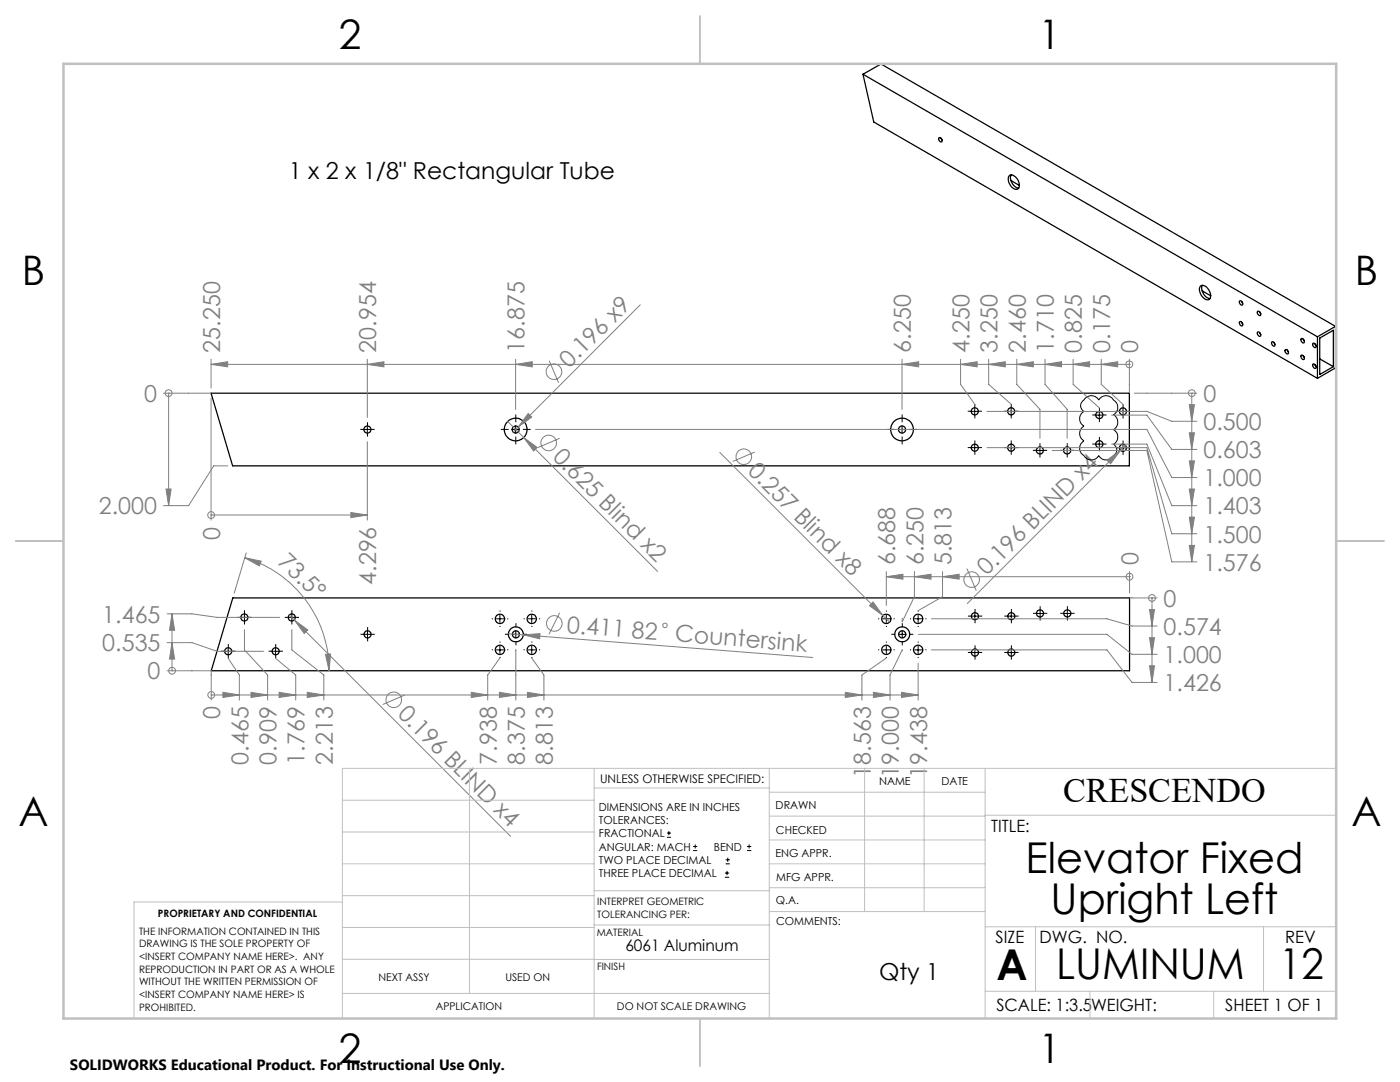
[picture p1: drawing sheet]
<svg xmlns="http://www.w3.org/2000/svg" width="279mm" height="216mm" viewBox="0 0 279 216" stroke-linecap="round" stroke-linejoin="round" font-family="sans-serif">
<g fill="none" stroke="#000" stroke-width=".25">
<path d="M172.2 14.8l2.2 9.5 88.5 51.2M172.2 14.8l90.7 52.4M172.2 14.8l3.6-2 90.7 52.3M187.4 27.4a.51 .51 0 0 1 .5 .4 .51 .51 0 0 1-.1 .5l-.4-.3-.1-.3zM187.8 27.6l.2 .3M201.4 35.1a1.11 1.11 0 0 1 1.7 .7 1.39 1.39 0 0 1 0 1.9 1.89 1.89 0 0 1-1.9-2.1zM201.8 36l1.6 1M201.8 34.9a2.1 2.1 0 0 0 1.5 2.6M239.7 57a1.74 1.74 0 0 1 1.9 1.7 .76 .76 0 0 1-.3 1 .76 .76 0 0 1-1-.2 1.86 1.86 0 0 1-.6-2.5zM239.9 58l1.7 1M240 56.9a2.14 2.14 0 0 0 1.5 2.7M42.1 78.5h183.3v14.5h-179z"/>
<path d="M247.4 64.2a.51 .51 0 0 1 .5 .3 .51 .51 0 0 1-.1 .6l-.4-.4-.1-.3zM247.4 60a.52 .52 0 0 1 .5 .3 .52 .52 0 0 1-.1 .6l-.4-.3-.1-.3zM247.8 60.1l.2 .4M247.8 64.3l.2 .4M250.9 66.3a.47 .47 0 0 1 .6 .2 .47 .47 0 0 1-.1 .6l-.4-.3zM251 62.1a.5 .5 0 0 1 .5 .3 .5 .5 0 0 1-.1 .6l-.4-.3zM251.4 62.2l.2 .4M251.4 66.4l.2 .3M253.9 68.2a.51 .51 0 0 1 .5 .3 .51 .51 0 0 1-.2 .6l-.3-.3-.1-.4zM254.2 68.3l.2 .4M256.5 69.7a.58 .58 0 0 1 .5 .9 .58 .58 0 0 1-.5-.9zM256.9 69.8l.2 .4"/>
<path d="M259.7 67.6a.5 .5 0 0 1 .5 .2 .5 .5 0 0 1-.1 .6l-.4-.3-.1-.3zM259.7 70.9a.5 .5 0 0 1 .5 .3 .5 .5 0 0 1-.1 .6l-.4-.4-.1-.3zM260.1 67.7l.2 .4M260.1 71l.2 .4M262 72.7a.47 .47 0 0 1 .6 .2 .47 .47 0 0 1-.2 .6l-.4-.5zM262.1 68.5a.5 .5 0 0 1 .5 .3 .5 .5 0 0 1-.2 .6l-.4-.5zM262.4 68.6l.2 .4M262.4 72.7l.2 .4M262.9 67.2v8.3M263.4 67.5l2.7-1.6v7.3l-2.7 1.5zM263.4 71.6l2.7 1.6M266.5 65.1l-3.6 2.1"/>
<path d="M266.5 65.1v8.3l-3.6 2.1M46.5 119.3h178.9v14.5h-183.2z"/>
<circle cx="73.3" cy="85.7" r=".72"/>
<circle cx="102.9" cy="85.7" r=".72"/>
<circle cx="102.9" cy="85.7" r="2.27"/>
<circle cx="180" cy="85.7" r="2.27"/>
<circle cx="180" cy="85.7" r=".71"/>
<circle cx="194.5" cy="82.1" r=".72"/>
<circle cx="194.5" cy="89.3" r=".72"/>
<circle cx="201.8" cy="89.3" r=".71"/>
<circle cx="201.8" cy="82.1" r=".71"/>
<circle cx="207.5" cy="89.9" r=".7"/>
<circle cx="213" cy="89.9" r=".7"/>
<circle cx="219.4" cy="88.6" r=".71"/>
<circle cx="219.4" cy="82.8" r=".71"/>
<circle cx="224.1" cy="89.3" r=".7"/>
<circle cx="224.1" cy="82.1" r=".71"/>
<circle cx="45.5" cy="129.9" r=".71"/>
<circle cx="48.8" cy="123.2" r=".72"/>
<circle cx="55" cy="130" r=".71"/>
<circle cx="58.2" cy="123.2" r=".72"/>
<circle cx="73.3" cy="126.6" r=".71"/>
<circle cx="99.8" cy="123.5" r=".94"/>
<circle cx="99.8" cy="129.7" r=".93"/>
<circle cx="102.9" cy="126.6" r=".71"/>
<circle cx="103" cy="126.6" r="1.51"/>
<circle cx="106.1" cy="123.5" r=".94"/>
<circle cx="106.1" cy="129.7" r=".93"/>
<circle cx="176.9" cy="123.5" r=".93"/>
<circle cx="176.9" cy="129.7" r=".92"/>
<circle cx="180" cy="126.6" r="1.49"/>
<circle cx="180.1" cy="126.6" r=".71"/>
<circle cx="183.2" cy="123.5" r=".93"/>
<circle cx="183.2" cy="129.7" r=".92"/>
<circle cx="194.6" cy="123" r=".72"/>
<circle cx="194.6" cy="130.2" r=".72"/>
<circle cx="201.8" cy="130.2" r=".71"/>
<circle cx="201.8" cy="123" r=".71"/>
<circle cx="207.6" cy="122.4" r=".71"/>
<circle cx="213" cy="122.4" r=".71"/>
</g>
<g fill="none" stroke="#808080" stroke-width=".2">
<path d="M32.6 78.5h9.5M33.7 78.5h.1M33.7 78.5v22.4M42.1 72.7l3.3-.5v1zM42.1 72.7h183.3M42.1 71.7v5.7M42.1 79.4v24.4M73.3 72.7l3.3-.5v1zM73.3 71.7v11.6M102.9 72.7l3.3-.5v1zM102.9 71.7v10M109.6 72l1.9 4.4"/>
<path d="M127.8 60.8l-25.4 25.4M180 72.7l3.3-.5v1zM180 71.7v10M191.7 72.7l3.3-.5v1zM191.7 71.7v5l2.8 3.9M197.3 72.7l3.3-.5v1zM197.3 71.7v5l4.5 3.9M202.9 72.7l3.3-.5v1zM202.9 71.7v5l4.6 5v5.8M208.6 72.7l3.2-.5v1zM208.6 71.7v5l4.4 5v5.8M214.2 72.7l3.3-.5v1z"/>
<path d="M214.2 71.7v5l5.2 4.7M219.8 72.7l3.3-.5v1zM219.8 71.7v5l4.3 4M225.4 72.7h.1M225.4 71.7v6.8M226.4 78.5h12.5M237.8 78.5h.1M237.8 78.5v33.6M33.1 97.6h1l-.4 3.3zM45.4 93h-2.7l-5.1 7.9h-5M73.3 88.1v15.7M101.3 84.1l29.9 29.9"/>
<path d="M104.5 87.3l2.7 2-.7 .7zM105.4 82.5l.7 .7-2.7 2zM106.9 85.7h122l5 9.6h5M111.7 87.5l-4.4 1.8M143.7 90.3l32.5 32.5M150.6 90.2l-4.4 1.9M197 82.1h31.9l5 2h5M197 89.3h31.9l5 17.2h5M210 89.9h18.9l5 22.2h5M220.9 91.8l2.7-1.9-1.9 2.6zM221.8 88.6h7.1l5 12.3h5M221.8 82.8h7.1l5 6.9h5"/>
<path d="M224.6 88.9l-31.6 31.5M237.3 80.8h1.1l-.6 3.3zM237.3 92h1.1l-.6 3.3zM237.3 97.6h1.1l-.6 3.3zM237.3 86.4h1.1l-.6 3.3zM42.1 102.8h.1M42.1 102.8h31.2M48.9 111.3l3.2 .7-.3 .9zM48.9 111.3a23.4 23.4 0 0 1 16.8 22.5M49.1 110.3l-2.4 8.1M70 102.3l3.3 .5-3.3 .5zM176.9 115.1l3.3-.5v1z"/>
<path d="M176.9 115.1h48.5M176.9 114.1v6.7M182.5 115.1l3.3-.5v1zM182.5 114.1v5l-2.4 5v-.7M188.1 115.1l3.3-.5v1zM188.1 114.1v5l-4.9 2.7M193 113.5l1.8 4.4M225.4 115.1h.1M225.4 114.1v4.2M225.4 119.3h5.5M229.9 119.3v16.9M229.9 119.3h.1"/>
<path d="M237.3 103.2h1.1l-.6 3.3zM237.3 108.8h1.1l-.6 3.3zM33.3 133.8h8.9v5.9M33.3 128.2h5l5 1.8h9.3M33.3 122.5h5l5 .7h12.5M34.3 122.5v11.3M34.3 128.2l.6 3.3h-1.1zM34.3 122.5l.6 3.3h-1.1zM34.3 133.8h.1M42.2 138.7h.1M42.2 138.7h141M44.5 138.1l3.3 .6-3.3 .5z"/>
<path d="M45.5 131.4l2.3 3.3v5M48.8 125.6v4.1l4.6 5v5M50.1 138.1l3.3 .6-3.3 .5zM55 131.4l4 3.3v5M55.7 138.1l3.3 .6-3.3 .5zM57.7 122.7l44.2 44.2M58.2 125.6v4.1l6.4 5v5M58.7 123.7l2.7 2-.7 .7zM61.3 138.1l3.3 .6-3.3 .5zM64.9 130.6l1.1-.1-.3 3.3zM80.8 138.7l-4.4 1.9M94.1 138.1l3.2 .6-3.2 .5z"/>
<path d="M99.7 138.1l3.2 .6-3.2 .5zM99.8 131.3l-2.5 3.4v5M101.5 126.5l2.9 .2M102.9 129.7v10M104.4 126.7l3.4-.3-.1 1.1zM104.4 126.7l57.8 4.5M105.3 138.1l3.2 .6-3.2 .5zM106.1 131.3l2.4 3.4v5M111.7 122.3l-2.1 4.2M168.7 138.1l3.3 .6-3.3 .5zM174.2 120.1l2 2.7-2.7-1.9zM174.3 138.1l3.3 .6-3.3 .5z"/>
<path d="M176.2 122.8l1.4 1.3M176.9 131.3l-4.9 3.4v5M179.9 138.1l3.3 .6-3.3 .5zM180.1 129.8v-.1l-2.5 5v5M183.2 132.3v7.4M183.3 126.6h37.6l5 4h5M185.9 123.5h35l5 1.4h5M185.9 129.7h35l5 6.5h5M229.4 121.6h1l-.5 3.3zM229.4 127.2h1l-.5 3.4zM229.4 132.9h1l-.5 3.3z"/>
<circle cx="33.6" cy="78.4" r=".68"/>
<circle cx="110.6" cy="74.2" r="1.56"/>
<circle cx="225.4" cy="72.7" r=".68"/>
<circle cx="237.8" cy="78.4" r=".67"/>
<circle cx="109.5" cy="88.4" r="1.56"/>
<circle cx="148.4" cy="91.1" r="1.57"/>
<circle cx="42.2" cy="102.8" r=".68"/>
<circle cx="193.9" cy="115.7" r="1.56"/>
<circle cx="225.4" cy="115.1" r=".69"/>
<circle cx="229.9" cy="119.3" r=".68"/>
<circle cx="34.4" cy="133.8" r=".68"/>
<circle cx="42.2" cy="138.7" r=".68"/>
<circle cx="78.6" cy="139.6" r="1.56"/>
<circle cx="110.6" cy="124.4" r="1.56"/>
<circle cx="132.7" cy="124.8" r=".45"/>
</g>
<g fill="none" stroke="#000" stroke-width=".2">
<path d="M216.7 79.4a1.72 1.72 0 0 1 2.6 .4 1.65 1.65 0 0 1 2.9 0 1.69 1.69 0 0 1 0 3 1.72 1.72 0 0 1 0 2.9 1.69 1.69 0 0 1 0 3 1.36 1.36 0 0 1-.1 2.4 1.67 1.67 0 0 1-2.8-.2 1.79 1.79 0 0 1-3.1-.1 1.67 1.67 0 0 1 .1-2.8 1.72 1.72 0 0 1 0-3 1.69 1.69 0 0 1 0-2.9 1.28 1.28 0 0 1 0-2.3zM72.6 85.7h1.4M73.3 85v1.4M102.2 85.7h1.4M102.9 85v1.4M179.3 85.7h1.4M180 85v1.4M193.8 82.1h1.5M193.8 89.3h1.5M194.5 81.4v1.4M194.5 88.6v1.4M201.1 82.1h1.4"/>
<path d="M201.1 89.3h1.4M201.8 81.4v1.4M201.8 88.6v1.4M206.8 89.9h1.4M207.5 89.2v1.4M212.3 89.9h1.4M213 89.2v1.4M218.7 82.8h1.4M218.7 88.6h1.4M219.4 82.1v1.4M219.4 87.9v1.5M223.4 82.1h1.4"/>
<path d="M223.4 89.4h1.4M224.1 81.4v1.4M224.1 88.7v1.4M44.8 130h1.4M45.5 129.3v1.4M48 123.2h1.5M48.8 122.5v1.4M54.3 130h1.4M55 129.3v1.4M57.5 123.2h1.4M58.2 122.5v1.4M72.6 126.6h1.4"/>
<path d="M73.3 125.9v1.4M99.1 129.7h1.4M99.1 123.5h1.4M99.8 122.8v1.4M99.8 128.9v1.5M102.2 126.6h1.5M102.9 125.9v1.4M105.4 129.7h1.5M105.4 123.5h1.5M106.1 122.8v1.4M106.1 128.9v1.5M176.2 129.7h1.4"/>
<path d="M176.2 123.5h1.4M176.9 122.8v1.4M176.9 128.9v1.5M179.4 126.6h1.4M180.1 125.9v1.4M182.5 129.7h1.4M182.5 123.5h1.4M183.2 122.8v1.4M183.2 128.9v1.5M193.9 130.2h1.4M193.9 122.9h1.4M194.6 122.2v1.4"/>
<path d="M194.6 129.5v1.4M201.1 130.2h1.4M201.1 122.9h1.4M201.8 122.2v1.4M201.8 129.5v1.4M206.8 122.4h1.5M207.6 121.7v1.4M212.3 122.4h1.4M213 121.7v1.4M133.1 167.1h.8M133.1 166.2h.8M133.5 165.8v.9"/>
<path d="M138.3 169.7h.8M138.3 168.9h.8M138.7 168.5v.8M144.7 175h.8M144.7 174.2h.8M144.8 172.4h.9M144.8 171.6h.9M145.1 173.8v.8M145.2 171.1v.9M149.1 169.7h.8M149.1 168.9h.8M149.5 168.5v.8"/>
</g>
<g fill="none" stroke="#000" stroke-width=".2" stroke-dasharray="15.2 1.3 1.3 1.3" stroke-linecap="butt">
<path d="M72.6 85.7h-.7M73.3 85v-.7M73.3 86.4v.7M74 85.7h.8M101.5 85.7h-1.5M102.9 84.3v-1.6M102.9 87.1v1.6M104.4 85.7h1.5M178.6 85.7h-1.5M180 84.3v-1.6M180 87.1v1.6M181.5 85.7h1.5"/>
<path d="M193.8 89.3h-.7M193.8 82.1h-.7M194.6 88.6v-.7M194.6 90v.7M194.6 81.3v-.7M194.6 82.8v.7M195.3 89.3h.7M195.3 82.1h.7M201.1 82.1h-.7M201.1 89.3h-.7M201.8 81.3v-.7M201.8 82.8v.7"/>
<path d="M201.8 88.6v-.7M201.8 90v.7M202.5 82.1h.7M202.5 89.3h.7M206.8 89.9h-.7M207.5 89.1v-.7M207.5 90.6v.7M208.3 89.9h.7M212.3 89.9h-.7M213 89.1v-.7M213 90.6v.7M213.7 89.9h.7"/>
<path d="M218.7 82.8h-.7M218.7 88.6h-.7M219.4 82.1v-.7M219.4 83.5v.7M219.4 87.9v-.7M219.4 89.3v.7M220.1 82.8h.7M220.1 88.6h.7M223.4 82.1h-.7M223.4 89.3h-.7M224.1 81.4v-.7M224.1 82.8v.7"/>
<path d="M224.1 88.6v-.7M224.1 90v.8M224.8 82.1h.8M224.8 89.3h.8M44.9 129.9h-.8M45.6 130.7v.7M45.6 129.2v-.7M46.3 129.9h.7M48.1 123.2h-.7M48.8 123.9v.7M48.8 122.5v-.7M49.5 123.2h.7"/>
<path d="M54.3 129.9h-.7M55 130.7v.7M55 129.2v-.7M55.7 129.9h.8M57.5 123.2h-.7M58.3 123.9v.7M58.3 122.5v-.7M59 123.2h.7M72.7 126.6h-.8M73.4 127.3v.7M73.4 125.8v-.7M74.1 126.6h.7"/>
<path d="M98.4 129.7h-.3M98.4 123.5h-.3M99.8 131.1v.2M99.8 128.2v-.2M99.8 124.9v.2M99.8 122v-.2M101.2 129.7h.2M101.2 123.5h.2M101.5 126.6h-.7M103 125.1v-.7M103 128v.8M104.4 126.6h.8"/>
<path d="M104.7 129.7h-.2M104.7 123.5h-.2M106.1 131.1v.2M106.1 128.2v-.2M106.1 124.9v.2M106.1 122v-.2M107.6 129.7h.2M107.6 123.5h.2M175.5 129.7h-.2M175.5 123.5h-.2M176.9 131.1v.2M176.9 128.2v-.2"/>
<path d="M176.9 124.9v.2M176.9 122v-.2M178.3 129.7h.2M178.3 123.5h.2M178.6 126.6h-.7M180.1 125.1v-.7M180.1 128v.8M181.5 126.6h.8M181.8 123.5h-.2M181.8 129.7h-.2M183.2 124.9v.2M183.2 122v-.2"/>
<path d="M183.2 131.1v.2M183.2 128.2v-.2M184.7 123.5h.2M184.7 129.7h.2M193.9 122.9h-.7M193.9 130.2h-.7M194.6 123.6v.8M194.6 122.2v-.7M194.6 130.9v.7M194.6 129.5v-.7M195.3 122.9h.7M195.3 130.2h.7"/>
<path d="M201.1 130.2h-.7M201.1 122.9h-.7M201.8 130.9v.7M201.8 129.5v-.7M201.8 123.6v.8M201.8 122.2v-.7M202.6 130.2h.7M202.6 122.9h.7M206.9 122.4h-.7M207.6 123.1v.7M207.6 121.7v-.7M208.3 122.4h.7"/>
<path d="M212.3 122.4h-.7M213 123.1v.7M213 121.7v-.7M213.7 122.4h.8"/>
</g>
<g fill="none" stroke="#c0c0c0" stroke-width=".2">
<path d="M68.3 159.7h50.3M93.7 153.3v44.9M118.6 153.3v49.9M118.6 157.2h34.9M153.5 153.3v49.9M153.5 158.1h43.1M172.5 153.3v28.6M184.4 153.3v28.6M196.6 153.3v49.9M266.7 153.3h-198.4v49.9M68.3 178.7h50.3M68.3 172.4h50.3"/>
<path d="M68.3 166h50.3M68.3 180h-41.6v23.2M118.6 177.7h35M153.5 167.6h43.1M153.5 162.8h43.1M153.5 172.4h43.1M153.5 177.1h43.1M196.6 162.7h70.1M68.3 198.2h85.2M68.3 191.4l85.2 .1M68.3 185.1h50.3M118.6 184.6h35"/>
<path d="M153.6 181.9h43M196.6 197.8h70.1M196.6 184.9h70.1M206.7 184.9v12.9M217.5 197.8v5.4M242.2 197.8v5.4M252.2 184.9v12.9"/>
</g>
<path d="M139.7 3.2v9.5M3.1 107.9h9.6M266.7 107.9h9.5M139.7 203.2v9.6" fill="none" stroke="#c0c0c0" stroke-width=".25"/>
<path d="M12.7 12.7h254v190.5h-254z" fill="none" stroke="#c0c0c0" stroke-width=".5"/>
<g fill="#808080">
<path d="M174.2 120.1l2 2.7-2.7-1.9z"/>
<path d="M105.4 82.5l.7 .7-2.7 2z"/>
<path d="M220.9 91.8l2.7-1.9-1.9 2.6z"/>
<path d="M104.5 87.3l2.7 2-.7 .7z"/>
<path d="M58.7 123.7l2.7 2-.7 .7z"/>
<path d="M104.4 126.7l3.4-.3-.1 1.1z"/>
<path d="M64.9 130.6l1.1-.1-.3 3.3zM48.9 111.3l3.2 .7-.3 .9z"/>
<path d="M237.3 80.8h1.1l-.6 3.3zM237.3 103.2h1.1l-.6 3.3zM237.3 108.8h1.1l-.6 3.3zM33.1 97.6h1l-.4 3.3zM237.3 92h1.1l-.6 3.3zM237.3 97.6h1.1l-.6 3.3zM237.3 86.4h1.1l-.6 3.3z"/>
<path d="M34.3 128.2l.6 3.3h-1.1zM34.3 122.5l.6 3.3h-1.1zM229.4 121.6h1l-.5 3.3zM229.4 127.2h1l-.5 3.4zM229.4 132.9h1l-.5 3.3z"/>
<path d="M44.5 138.1l3.3 .6-3.3 .5zM50.1 138.1l3.3 .6-3.3 .5zM55.7 138.1l3.3 .6-3.3 .5zM61.3 138.1l3.3 .6-3.3 .5zM94.1 138.1l3.2 .6-3.2 .5zM99.7 138.1l3.2 .6-3.2 .5zM105.3 138.1l3.2 .6-3.2 .5zM168.7 138.1l3.3 .6-3.3 .5zM174.3 138.1l3.3 .6-3.3 .5zM179.9 138.1l3.3 .6-3.3 .5zM188.1 115.1l3.3-.5v1zM182.5 115.1l3.3-.5v1zM176.9 115.1l3.3-.5v1z"/>
<path d="M219.8 72.7l3.3-.5v1zM214.2 72.7l3.3-.5v1zM208.6 72.7l3.2-.5v1zM202.9 72.7l3.3-.5v1zM197.3 72.7l3.3-.5v1zM191.7 72.7l3.3-.5v1zM73.3 72.7l3.3-.5v1zM42.1 72.7l3.3-.5v1zM70 102.3l3.3 .5-3.3 .5zM180 72.7l3.3-.5v1zM102.9 72.7l3.3-.5v1z"/>
</g>
<g font-size="8.5">
<text x="204.7" y="174.2">Elevator Fixed</text>
<text x="209.7" y="182.3">Upright Left</text>
<text x="198.9" y="195.5">A</text>
<text x="210.8" y="195.4">LUMINUM</text>
<text x="255.3" y="195.4">12</text>
</g>
<g font-size="8.1">
<text x="67.6" y="9.7">2</text>
<text x="207.3" y="9.7">1</text>
<text x="4.4" y="57">B</text>
<text x="270.4" y="57">B</text>
<text x="3.7" y="164.9">A</text>
<text x="269.7" y="164.9">A</text>
<text x="67.6" y="212.2">2</text>
<text x="207.3" y="212.2">1</text>
</g>
<text font-size="6.9" x="212.2" y="160.1">CRESCENDO</text>
<g font-size="4.7">
<text x="57.6" y="35.8">1 x 2 x 1/8&quot; Rectangular Tube</text>
<text x="175.4" y="195.6">Qty 1</text>
</g>
<g font-size="4.7" fill="#808080">
<text x="43.9" y="70.4" transform="rotate(-90 43.9 70.4)">25.250</text>
<text x="75.1" y="70.4" transform="rotate(-90 75.1 70.4)">20.954</text>
<text x="104.7" y="70.4" transform="rotate(-90 104.7 70.4)">16.875</text>
<text x="181.8" y="70.4" transform="rotate(-90 181.8 70.4)">6.250</text>
<text x="193.5" y="70.4" transform="rotate(-90 193.5 70.4)">4.250</text>
<text x="199.1" y="70.4" transform="rotate(-90 199.1 70.4)">3.250</text>
<text x="204.7" y="70.4" transform="rotate(-90 204.7 70.4)">2.460</text>
<text x="210.3" y="70.4" transform="rotate(-90 210.3 70.4)">1.710</text>
<text x="215.9" y="70.4" transform="rotate(-90 215.9 70.4)">0.825</text>
<text x="221.5" y="70.4" transform="rotate(-90 221.5 70.4)">0.175</text>
<text x="227.2" y="70.4" transform="rotate(-90 227.2 70.4)">0</text>
<text x="113.6" y="73.5" transform="rotate(-45 113.6 73.5)">0.196 x9</text>
<text x="28.8" y="80.2">0</text>
<text x="240.2" y="80.2">0</text>
<text x="240.2" y="85.8">0.500</text>
<text x="110.1" y="91.4" transform="rotate(45 110.1 91.4)">0.625 Blind x2</text>
<text x="149.1" y="94.1" transform="rotate(45 149.1 94.1)">0.257 Blind x8</text>
<text x="240.2" y="91.4">0.603</text>
<text x="240.2" y="97">1.000</text>
<text x="19.7" y="102.6">2.000</text>
<text x="43.9" y="107.7" transform="rotate(-90 43.9 107.7)">0</text>
<text x="240.2" y="102.6">1.403</text>
<text x="55.2" y="112.3" transform="rotate(44 55.2 112.3)">73.5°</text>
<text x="178.7" y="112.8" transform="rotate(-90 178.7 112.8)">6.688</text>
<text x="184.3" y="112.8" transform="rotate(-90 184.3 112.8)">6.250</text>
<text x="189.9" y="112.8" transform="rotate(-90 189.9 112.8)">5.813</text>
<text x="227.2" y="112.8" transform="rotate(-90 227.2 112.8)">0</text>
<text x="240.2" y="108.3">1.500</text>
<text x="240.2" y="113.9">1.576</text>
<text x="75.1" y="116.7" transform="rotate(-90 75.1 116.7)">4.296</text>
<text x="197" y="115" transform="rotate(-45 197 115)">0.196 BLIND x4</text>
<text x="20.4" y="124.2">1.465</text>
<text x="232.2" y="121.1">0</text>
<text x="20.4" y="130">0.535</text>
<text x="113.1" y="126.3" transform="rotate(4 113.1 126.3)">0.411 82</text>
<text x="134.6" y="128" transform="rotate(4 134.6 128)">Countersink</text>
<text x="232.2" y="126.7">0.574</text>
<text x="29.5" y="135.6">0</text>
<text x="232.2" y="132.3">1.000</text>
<text x="232.2" y="137.9">1.426</text>
<text x="44" y="143.5" transform="rotate(-90 44 143.5)">0</text>
<text x="79.2" y="142.6" transform="rotate(45 79.2 142.6)">0.196 BLIND x4</text>
<text x="49.6" y="152.6" transform="rotate(-90 49.6 152.6)">0.465</text>
<text x="55.2" y="152.6" transform="rotate(-90 55.2 152.6)">0.909</text>
<text x="60.8" y="152.6" transform="rotate(-90 60.8 152.6)">1.769</text>
<text x="66.4" y="152.6" transform="rotate(-90 66.4 152.6)">2.213</text>
<text x="99.1" y="152.6" transform="rotate(-90 99.1 152.6)">7.938</text>
<text x="104.7" y="152.6" transform="rotate(-90 104.7 152.6)">8.375</text>
<text x="110.3" y="152.6" transform="rotate(-90 110.3 152.6)">8.813</text>
<text x="173.8" y="155.2" transform="rotate(-90 173.8 155.2)">18.563</text>
<text x="179.4" y="155.2" transform="rotate(-90 179.4 155.2)">19.000</text>
<text x="185" y="155.2" transform="rotate(-90 185 155.2)">19.438</text>
</g>
<g font-size="3.4">
<text x="197.8" y="166">TITLE:</text>
<text x="198.7" y="188.1">SIZE</text>
<text x="207.5" y="188.1">DWG. NO.</text>
<text x="256.5" y="188.2">REV</text>
<text x="198.8" y="201.7">SCALE: 1:3.5</text>
<text x="217.7" y="201.8">WEIGHT:</text>
<text x="244.5" y="201.7">SHEET 1 OF 1</text>
</g>
<text font-size="3.2" x="124.8" y="189.8">6061 Aluminum</text>
<text font-size="3" x="14" y="213.5">SOLIDWORKS Educational Product. For Instructional Use Only.</text>
<text font-size="2.4" x="119.8" y="156.2">UNLESS OTHERWISE SPECIFIED:</text>
<g font-size="2.2">
<text x="119.5" y="161.8">DIMENSIONS ARE IN INCHES</text>
<text x="154.8" y="161.4">DRAWN</text>
<text x="175.4" y="156.6">NAME</text>
<text x="187.9" y="156.7">DATE</text>
<text x="119.5" y="164.4">TOLERANCES:</text>
<text x="119.5" y="167.1">FRACTIONAL</text>
<text x="154.9" y="166.3">CHECKED</text>
<text x="119.5" y="169.7">ANGULAR: MACH</text>
<text x="119.5" y="172.4">TWO PLACE DECIMAL</text>
<text x="142.5" y="169.7">BEND</text>
<text x="154.8" y="171">ENG APPR.</text>
<text x="119.5" y="175">THREE PLACE DECIMAL</text>
<text x="154.9" y="175.7">MFG APPR.</text>
<text x="154.9" y="180.4">Q.A.</text>
<text x="154.9" y="184.6">COMMENTS:</text>
</g>
<g font-size="2.1">
<text x="75.5" y="195.7">NEXT ASSY</text>
<text x="100.9" y="195.7">USED ON</text>
<text x="86.9" y="201.5">APPLICATION</text>
<text x="123.1" y="201.6">DO NOT SCALE DRAWING</text>
</g>
<g font-size="2">
<text x="31.5" y="182.9">PROPRIETARY AND CONFIDENTIAL</text>
<text x="119.2" y="180.6">INTERPRET GEOMETRIC</text>
<text x="119.2" y="183.1">TOLERANCING PER:</text>
<text x="27.8" y="186.5">THE INFORMATION CONTAINED IN THIS</text>
<text x="27.8" y="189">DRAWING IS THE SOLE PROPERTY OF</text>
<text x="27.8" y="191.6">&lt;INSERT COMPANY NAME HERE&gt;. ANY</text>
<text x="119.1" y="186.7">MATERIAL</text>
<text x="27.8" y="194.1">REPRODUCTION IN PART OR AS A WHOLE</text>
<text x="27.8" y="196.6">WITHOUT THE WRITTEN PERMISSION OF</text>
<text x="119.1" y="193.5">FINISH</text>
<text x="27.8" y="199.1">&lt;INSERT COMPANY NAME HERE&gt; IS</text>
<text x="27.8" y="201.7">PROHIBITED.</text>
</g>
</svg>
